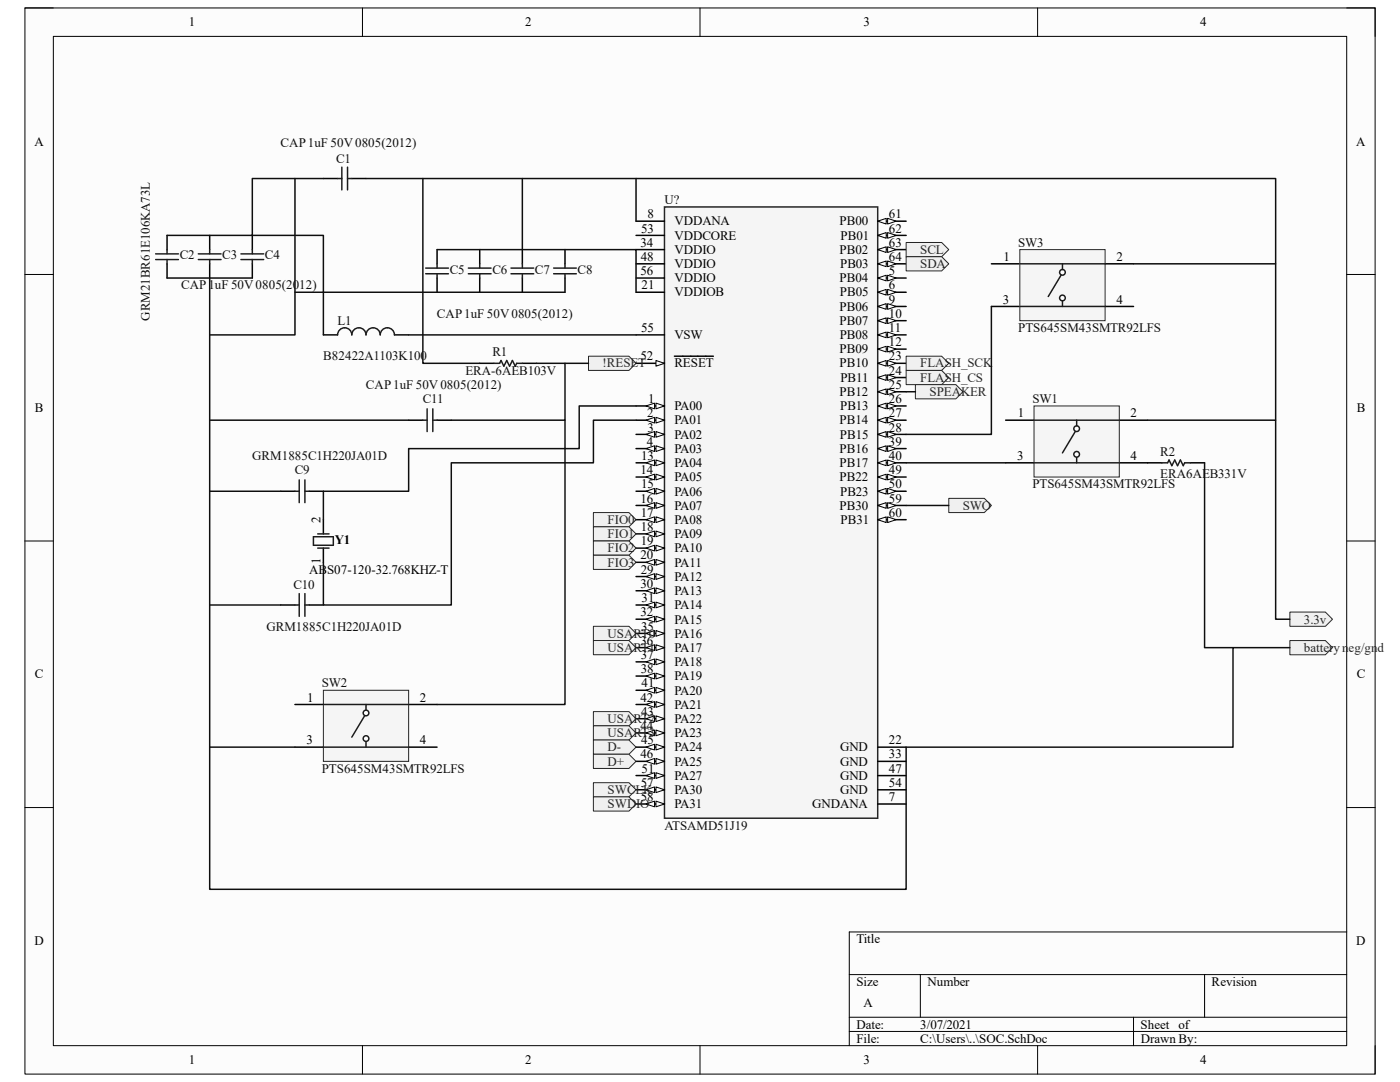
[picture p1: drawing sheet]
<svg xmlns="http://www.w3.org/2000/svg" width="279mm" height="216mm" viewBox="0 0 279 216" stroke-linecap="round" stroke-linejoin="round" font-family="sans-serif">
<path d="M5 1.6h269.4v212.7h-269.4z" fill-rule="evenodd" fill="#fcfcfc"/>
<path d="M5 1.6h269.4v212.7h-269.4z" fill="none" stroke="#000" stroke-width=".2"/>
<path d="M10.6 7.3h258.2v201.4h-258.2z" fill-rule="evenodd" fill="#fcfcfc"/>
<g fill="none" stroke="#000" stroke-width=".2">
<path d="M5 1.6h5.6M10.6 7.3h258.2v201.4h-258.2zM72.3 1.6v5.7M139.7 1.6v5.7M207.1 1.6v5.7M268.8 1.6h5.6v5.7M5 54.8h5.6M268.8 54.8h5.6M5 107.9h5.6M268.8 107.9h5.6M5 161.1h5.6M268.8 161.1h5.6"/>
<path d="M169.5 194.5h99.3M183.7 194.5v8.5M240.4 194.5v8.5M268.8 186h-99.3v22.7M72.3 208.7v5.6M139.7 208.7v5.6M169.5 203h99.3M169.5 205.8h99.3M207.1 208.7v5.6M226.2 203v5.7M274.4 208.7v5.6"/>
</g>
<path d="M132.6 41.3h42.6v122h-42.6z" fill-rule="evenodd" fill="#f5f5f5"/>
<path d="M132.6 41.3h42.6v122h-42.6z" fill="none" stroke="#262626" stroke-width=".3"/>
<path d="M126.9 44.1h5.7M126.9 47h5.7M126.9 49.8h5.7M126.9 52.6h5.7M126.9 55.5h5.7M126.9 58.3h5.7M126.9 81h5.7" fill="none" stroke="#000" stroke-width=".3"/>
<path d="M130.9 80.4l1.7 .6-1.7 .6z" fill="#fbfbfb"/>
<path d="M130.9 80.4l1.7 .6-1.7 .6z" fill="none" stroke="#000" stroke-width=".2"/>
<path d="M128.9 81l1.7-.6v1.2z" fill="#fbfbfb"/>
<path d="M128.9 81l1.7-.6v1.2z" fill="none" stroke="#000" stroke-width=".2"/>
<path d="M126.9 83.8h5.7" fill="none" stroke="#000" stroke-width=".3"/>
<path d="M130.9 83.3l1.7 .5-1.7 .6z" fill="#fbfbfb"/>
<path d="M130.9 83.3l1.7 .5-1.7 .6z" fill="none" stroke="#000" stroke-width=".2"/>
<path d="M128.9 83.8l1.7-.5v1.1z" fill="#fbfbfb"/>
<path d="M128.9 83.8l1.7-.5v1.1z" fill="none" stroke="#000" stroke-width=".2"/>
<path d="M126.9 86.7h5.7" fill="none" stroke="#000" stroke-width=".3"/>
<path d="M130.9 86.1l1.7 .6-1.7 .5z" fill="#fbfbfb"/>
<path d="M130.9 86.1l1.7 .6-1.7 .5z" fill="none" stroke="#000" stroke-width=".2"/>
<path d="M128.9 86.7l1.7-.6v1.1z" fill="#fbfbfb"/>
<path d="M128.9 86.7l1.7-.6v1.1z" fill="none" stroke="#000" stroke-width=".2"/>
<path d="M126.9 89.5h5.7" fill="none" stroke="#000" stroke-width=".3"/>
<path d="M130.9 88.9l1.7 .6-1.7 .6z" fill="#fbfbfb"/>
<path d="M130.9 88.9l1.7 .6-1.7 .6z" fill="none" stroke="#000" stroke-width=".2"/>
<path d="M128.9 89.5l1.7-.6v1.2z" fill="#fbfbfb"/>
<path d="M128.9 89.5l1.7-.6v1.2z" fill="none" stroke="#000" stroke-width=".2"/>
<path d="M126.9 92.4h5.7" fill="none" stroke="#000" stroke-width=".3"/>
<path d="M130.9 91.8l1.7 .6-1.7 .5z" fill="#fbfbfb"/>
<path d="M130.9 91.8l1.7 .6-1.7 .5z" fill="none" stroke="#000" stroke-width=".2"/>
<path d="M128.9 92.4l1.7-.6v1.1z" fill="#fbfbfb"/>
<path d="M128.9 92.4l1.7-.6v1.1z" fill="none" stroke="#000" stroke-width=".2"/>
<path d="M126.9 95.2h5.7" fill="none" stroke="#000" stroke-width=".3"/>
<path d="M130.9 94.6l1.7 .6-1.7 .6z" fill="#fbfbfb"/>
<path d="M130.9 94.6l1.7 .6-1.7 .6z" fill="none" stroke="#000" stroke-width=".2"/>
<path d="M128.9 95.2l1.7-.6v1.2z" fill="#fbfbfb"/>
<path d="M128.9 95.2l1.7-.6v1.2z" fill="none" stroke="#000" stroke-width=".2"/>
<path d="M126.9 98h5.7" fill="none" stroke="#000" stroke-width=".3"/>
<path d="M130.9 97.5l1.7 .5-1.7 .6z" fill="#fbfbfb"/>
<path d="M130.9 97.5l1.7 .5-1.7 .6z" fill="none" stroke="#000" stroke-width=".2"/>
<path d="M128.9 98l1.7-.5v1.1z" fill="#fbfbfb"/>
<path d="M128.9 98l1.7-.5v1.1z" fill="none" stroke="#000" stroke-width=".2"/>
<path d="M126.9 100.9h5.7" fill="none" stroke="#000" stroke-width=".3"/>
<path d="M130.9 100.3l1.7 .6-1.7 .5z" fill="#fbfbfb"/>
<path d="M130.9 100.3l1.7 .6-1.7 .5z" fill="none" stroke="#000" stroke-width=".2"/>
<path d="M128.9 100.9l1.7-.6v1.1z" fill="#fbfbfb"/>
<path d="M128.9 100.9l1.7-.6v1.1z" fill="none" stroke="#000" stroke-width=".2"/>
<path d="M126.9 103.7h5.7" fill="none" stroke="#000" stroke-width=".3"/>
<path d="M130.9 103.1l1.7 .6-1.7 .6z" fill="#fbfbfb"/>
<path d="M130.9 103.1l1.7 .6-1.7 .6z" fill="none" stroke="#000" stroke-width=".2"/>
<path d="M128.9 103.7l1.7-.6v1.2z" fill="#fbfbfb"/>
<path d="M128.9 103.7l1.7-.6v1.2z" fill="none" stroke="#000" stroke-width=".2"/>
<path d="M126.9 106.5h5.7" fill="none" stroke="#000" stroke-width=".3"/>
<path d="M130.9 106l1.7 .5-1.7 .6z" fill="#fbfbfb"/>
<path d="M130.9 106l1.7 .5-1.7 .6z" fill="none" stroke="#000" stroke-width=".2"/>
<path d="M128.9 106.5l1.7-.5v1.1z" fill="#fbfbfb"/>
<path d="M128.9 106.5l1.7-.5v1.1z" fill="none" stroke="#000" stroke-width=".2"/>
<path d="M126.9 109.4h5.7" fill="none" stroke="#000" stroke-width=".3"/>
<path d="M130.9 108.8l1.7 .6-1.7 .5z" fill="#fbfbfb"/>
<path d="M130.9 108.8l1.7 .6-1.7 .5z" fill="none" stroke="#000" stroke-width=".2"/>
<path d="M128.9 109.4l1.7-.6v1.1z" fill="#fbfbfb"/>
<path d="M128.9 109.4l1.7-.6v1.1z" fill="none" stroke="#000" stroke-width=".2"/>
<path d="M126.9 112.2h5.7" fill="none" stroke="#000" stroke-width=".3"/>
<path d="M130.9 111.6l1.7 .6-1.7 .6z" fill="#fbfbfb"/>
<path d="M130.9 111.6l1.7 .6-1.7 .6z" fill="none" stroke="#000" stroke-width=".2"/>
<path d="M128.9 112.2l1.7-.6v1.2z" fill="#fbfbfb"/>
<path d="M128.9 112.2l1.7-.6v1.2z" fill="none" stroke="#000" stroke-width=".2"/>
<path d="M126.9 115h5.7" fill="none" stroke="#000" stroke-width=".3"/>
<path d="M130.9 114.5l1.7 .5-1.7 .6z" fill="#fbfbfb"/>
<path d="M130.9 114.5l1.7 .5-1.7 .6z" fill="none" stroke="#000" stroke-width=".2"/>
<path d="M128.9 115l1.7-.5v1.1z" fill="#fbfbfb"/>
<path d="M128.9 115l1.7-.5v1.1z" fill="none" stroke="#000" stroke-width=".2"/>
<path d="M126.9 117.9h5.7" fill="none" stroke="#000" stroke-width=".3"/>
<path d="M130.9 117.3l1.7 .6-1.7 .5z" fill="#fbfbfb"/>
<path d="M130.9 117.3l1.7 .6-1.7 .5z" fill="none" stroke="#000" stroke-width=".2"/>
<path d="M128.9 117.9l1.7-.6v1.1z" fill="#fbfbfb"/>
<path d="M128.9 117.9l1.7-.6v1.1z" fill="none" stroke="#000" stroke-width=".2"/>
<path d="M126.9 120.7h5.7" fill="none" stroke="#000" stroke-width=".3"/>
<path d="M130.9 120.1l1.7 .6-1.7 .6z" fill="#fbfbfb"/>
<path d="M130.9 120.1l1.7 .6-1.7 .6z" fill="none" stroke="#000" stroke-width=".2"/>
<path d="M128.9 120.7l1.7-.6v1.2z" fill="#fbfbfb"/>
<path d="M128.9 120.7l1.7-.6v1.2z" fill="none" stroke="#000" stroke-width=".2"/>
<path d="M126.9 123.6h5.7" fill="none" stroke="#000" stroke-width=".3"/>
<path d="M130.9 123l1.7 .6-1.7 .5z" fill="#fbfbfb"/>
<path d="M130.9 123l1.7 .6-1.7 .5z" fill="none" stroke="#000" stroke-width=".2"/>
<path d="M128.9 123.6l1.7-.6v1.1z" fill="#fbfbfb"/>
<path d="M128.9 123.6l1.7-.6v1.1z" fill="none" stroke="#000" stroke-width=".2"/>
<path d="M126.9 126.4h5.7" fill="none" stroke="#000" stroke-width=".3"/>
<path d="M130.9 125.8l1.7 .6-1.7 .6z" fill="#fbfbfb"/>
<path d="M130.9 125.8l1.7 .6-1.7 .6z" fill="none" stroke="#000" stroke-width=".2"/>
<path d="M128.9 126.4l1.7-.6v1.2z" fill="#fbfbfb"/>
<path d="M128.9 126.4l1.7-.6v1.2z" fill="none" stroke="#000" stroke-width=".2"/>
<path d="M126.9 129.2h5.7" fill="none" stroke="#000" stroke-width=".3"/>
<path d="M130.9 128.7l1.7 .5-1.7 .6z" fill="#fbfbfb"/>
<path d="M130.9 128.7l1.7 .5-1.7 .6z" fill="none" stroke="#000" stroke-width=".2"/>
<path d="M128.9 129.2l1.7-.5v1.1z" fill="#fbfbfb"/>
<path d="M128.9 129.2l1.7-.5v1.1z" fill="none" stroke="#000" stroke-width=".2"/>
<path d="M126.9 132.1h5.7" fill="none" stroke="#000" stroke-width=".3"/>
<path d="M130.9 131.5l1.7 .6-1.7 .5z" fill="#fbfbfb"/>
<path d="M130.9 131.5l1.7 .6-1.7 .5z" fill="none" stroke="#000" stroke-width=".2"/>
<path d="M128.9 132.1l1.7-.6v1.1z" fill="#fbfbfb"/>
<path d="M128.9 132.1l1.7-.6v1.1z" fill="none" stroke="#000" stroke-width=".2"/>
<path d="M126.9 134.9h5.7" fill="none" stroke="#000" stroke-width=".3"/>
<path d="M130.9 134.3l1.7 .6-1.7 .6z" fill="#fbfbfb"/>
<path d="M130.9 134.3l1.7 .6-1.7 .6z" fill="none" stroke="#000" stroke-width=".2"/>
<path d="M128.9 134.9l1.7-.6v1.2z" fill="#fbfbfb"/>
<path d="M128.9 134.9l1.7-.6v1.2z" fill="none" stroke="#000" stroke-width=".2"/>
<path d="M126.9 137.7h5.7" fill="none" stroke="#000" stroke-width=".3"/>
<path d="M130.9 137.2l1.7 .5-1.7 .6z" fill="#fbfbfb"/>
<path d="M130.9 137.2l1.7 .5-1.7 .6z" fill="none" stroke="#000" stroke-width=".2"/>
<path d="M128.9 137.7l1.7-.5v1.1z" fill="#fbfbfb"/>
<path d="M128.9 137.7l1.7-.5v1.1z" fill="none" stroke="#000" stroke-width=".2"/>
<path d="M126.9 140.6h5.7" fill="none" stroke="#000" stroke-width=".3"/>
<path d="M130.9 140l1.7 .6-1.7 .5z" fill="#fbfbfb"/>
<path d="M130.9 140l1.7 .6-1.7 .5z" fill="none" stroke="#000" stroke-width=".2"/>
<path d="M128.9 140.6l1.7-.6v1.1z" fill="#fbfbfb"/>
<path d="M128.9 140.6l1.7-.6v1.1z" fill="none" stroke="#000" stroke-width=".2"/>
<path d="M126.9 143.4h5.7" fill="none" stroke="#000" stroke-width=".3"/>
<path d="M130.9 142.8l1.7 .6-1.7 .6z" fill="#fbfbfb"/>
<path d="M130.9 142.8l1.7 .6-1.7 .6z" fill="none" stroke="#000" stroke-width=".2"/>
<path d="M128.9 143.4l1.7-.6v1.2z" fill="#fbfbfb"/>
<path d="M128.9 143.4l1.7-.6v1.2z" fill="none" stroke="#000" stroke-width=".2"/>
<path d="M126.9 146.2h5.7" fill="none" stroke="#000" stroke-width=".3"/>
<path d="M130.9 145.7l1.7 .5-1.7 .6z" fill="#fbfbfb"/>
<path d="M130.9 145.7l1.7 .5-1.7 .6z" fill="none" stroke="#000" stroke-width=".2"/>
<path d="M128.9 146.2l1.7-.5v1.1z" fill="#fbfbfb"/>
<path d="M128.9 146.2l1.7-.5v1.1z" fill="none" stroke="#000" stroke-width=".2"/>
<path d="M126.9 149.1h5.7" fill="none" stroke="#000" stroke-width=".3"/>
<path d="M130.9 148.5l1.7 .6-1.7 .5z" fill="#fbfbfb"/>
<path d="M130.9 148.5l1.7 .6-1.7 .5z" fill="none" stroke="#000" stroke-width=".2"/>
<path d="M128.9 149.1l1.7-.6v1.1z" fill="#fbfbfb"/>
<path d="M128.9 149.1l1.7-.6v1.1z" fill="none" stroke="#000" stroke-width=".2"/>
<path d="M126.9 151.9h5.7" fill="none" stroke="#000" stroke-width=".3"/>
<path d="M130.9 151.3l1.7 .6-1.7 .6z" fill="#fbfbfb"/>
<path d="M130.9 151.3l1.7 .6-1.7 .6z" fill="none" stroke="#000" stroke-width=".2"/>
<path d="M128.9 151.9l1.7-.6v1.2z" fill="#fbfbfb"/>
<path d="M128.9 151.9l1.7-.6v1.2z" fill="none" stroke="#000" stroke-width=".2"/>
<path d="M126.9 154.8h5.7" fill="none" stroke="#000" stroke-width=".3"/>
<path d="M130.9 154.2l1.7 .6-1.7 .5z" fill="#fbfbfb"/>
<path d="M130.9 154.2l1.7 .6-1.7 .5z" fill="none" stroke="#000" stroke-width=".2"/>
<path d="M128.9 154.8l1.7-.6v1.1z" fill="#fbfbfb"/>
<path d="M128.9 154.8l1.7-.6v1.1z" fill="none" stroke="#000" stroke-width=".2"/>
<path d="M126.9 157.6h5.7" fill="none" stroke="#000" stroke-width=".3"/>
<path d="M130.9 157l1.7 .6-1.7 .6z" fill="#fbfbfb"/>
<path d="M130.9 157l1.7 .6-1.7 .6z" fill="none" stroke="#000" stroke-width=".2"/>
<path d="M128.9 157.6l1.7-.6v1.2z" fill="#fbfbfb"/>
<path d="M128.9 157.6l1.7-.6v1.2z" fill="none" stroke="#000" stroke-width=".2"/>
<path d="M126.9 160.4h5.7" fill="none" stroke="#000" stroke-width=".3"/>
<path d="M130.9 159.9l1.7 .5-1.7 .6z" fill="#fbfbfb"/>
<path d="M130.9 159.9l1.7 .5-1.7 .6z" fill="none" stroke="#000" stroke-width=".2"/>
<path d="M128.9 160.4l1.7-.5v1.1z" fill="#fbfbfb"/>
<path d="M128.9 160.4l1.7-.5v1.1z" fill="none" stroke="#000" stroke-width=".2"/>
<path d="M126.9 72.5h5.7" fill="none" stroke="#000" stroke-width=".3"/>
<path d="M130.9 71.9l1.7 .6-1.7 .6z" fill="#fbfbfb"/>
<path d="M130.9 71.9l1.7 .6-1.7 .6z" fill="none" stroke="#000" stroke-width=".2"/>
<path d="M175.2 44.1h5.6M126.9 66.8h5.7M134.6 71.1h7.8" fill="none" stroke="#000" stroke-width=".3"/>
<path d="M175.2 44.1l1.7-.5v1.1z" fill="#fbfbfb"/>
<path d="M175.2 44.1l1.7-.5v1.1z" fill="none" stroke="#000" stroke-width=".2"/>
<path d="M177.1 43.6l1.7 .5-1.7 .6z" fill="#fbfbfb"/>
<path d="M177.1 43.6l1.7 .5-1.7 .6z" fill="none" stroke="#000" stroke-width=".2"/>
<path d="M175.2 47h5.6" fill="none" stroke="#000" stroke-width=".3"/>
<path d="M175.2 47l1.7-.6v1.1z" fill="#fbfbfb"/>
<path d="M175.2 47l1.7-.6v1.1z" fill="none" stroke="#000" stroke-width=".2"/>
<path d="M177.1 46.4l1.7 .6-1.7 .5z" fill="#fbfbfb"/>
<path d="M177.1 46.4l1.7 .6-1.7 .5z" fill="none" stroke="#000" stroke-width=".2"/>
<path d="M175.2 49.8h5.6" fill="none" stroke="#000" stroke-width=".3"/>
<path d="M175.2 49.8l1.7-.6v1.2z" fill="#fbfbfb"/>
<path d="M175.2 49.8l1.7-.6v1.2z" fill="none" stroke="#000" stroke-width=".2"/>
<path d="M177.1 49.2l1.7 .6-1.7 .6z" fill="#fbfbfb"/>
<path d="M177.1 49.2l1.7 .6-1.7 .6z" fill="none" stroke="#000" stroke-width=".2"/>
<path d="M175.2 52.6h5.6" fill="none" stroke="#000" stroke-width=".3"/>
<path d="M175.2 52.6l1.7-.5v1.1z" fill="#fbfbfb"/>
<path d="M175.2 52.6l1.7-.5v1.1z" fill="none" stroke="#000" stroke-width=".2"/>
<path d="M177.1 52.1l1.7 .5-1.7 .6z" fill="#fbfbfb"/>
<path d="M177.1 52.1l1.7 .5-1.7 .6z" fill="none" stroke="#000" stroke-width=".2"/>
<path d="M175.2 55.5h5.6" fill="none" stroke="#000" stroke-width=".3"/>
<path d="M175.2 55.5l1.7-.6v1.1z" fill="#fbfbfb"/>
<path d="M175.2 55.5l1.7-.6v1.1z" fill="none" stroke="#000" stroke-width=".2"/>
<path d="M177.1 54.9l1.7 .6-1.7 .5z" fill="#fbfbfb"/>
<path d="M177.1 54.9l1.7 .6-1.7 .5z" fill="none" stroke="#000" stroke-width=".2"/>
<path d="M175.2 58.3h5.6" fill="none" stroke="#000" stroke-width=".3"/>
<path d="M175.2 58.3l1.7-.5v1.1z" fill="#fbfbfb"/>
<path d="M175.2 58.3l1.7-.5v1.1z" fill="none" stroke="#000" stroke-width=".2"/>
<path d="M177.1 57.8l1.7 .5-1.7 .6z" fill="#fbfbfb"/>
<path d="M177.1 57.8l1.7 .5-1.7 .6z" fill="none" stroke="#000" stroke-width=".2"/>
<path d="M175.2 61.2h5.6" fill="none" stroke="#000" stroke-width=".3"/>
<path d="M175.2 61.2l1.7-.6v1.1z" fill="#fbfbfb"/>
<path d="M175.2 61.2l1.7-.6v1.1z" fill="none" stroke="#000" stroke-width=".2"/>
<path d="M177.1 60.6l1.7 .6-1.7 .5z" fill="#fbfbfb"/>
<path d="M177.1 60.6l1.7 .6-1.7 .5z" fill="none" stroke="#000" stroke-width=".2"/>
<path d="M175.2 64h5.6" fill="none" stroke="#000" stroke-width=".3"/>
<path d="M175.2 64l1.7-.6v1.2z" fill="#fbfbfb"/>
<path d="M175.2 64l1.7-.6v1.2z" fill="none" stroke="#000" stroke-width=".2"/>
<path d="M177.1 63.4l1.7 .6-1.7 .6z" fill="#fbfbfb"/>
<path d="M177.1 63.4l1.7 .6-1.7 .6z" fill="none" stroke="#000" stroke-width=".2"/>
<path d="M175.2 66.8h5.6" fill="none" stroke="#000" stroke-width=".3"/>
<path d="M175.2 66.8l1.7-.5v1.1z" fill="#fbfbfb"/>
<path d="M175.2 66.8l1.7-.5v1.1z" fill="none" stroke="#000" stroke-width=".2"/>
<path d="M177.1 66.3l1.7 .5-1.7 .6z" fill="#fbfbfb"/>
<path d="M177.1 66.3l1.7 .5-1.7 .6z" fill="none" stroke="#000" stroke-width=".2"/>
<path d="M175.2 69.7h5.6" fill="none" stroke="#000" stroke-width=".3"/>
<path d="M175.2 69.7l1.7-.6v1.1z" fill="#fbfbfb"/>
<path d="M175.2 69.7l1.7-.6v1.1z" fill="none" stroke="#000" stroke-width=".2"/>
<path d="M177.1 69.1l1.7 .6-1.7 .5z" fill="#fbfbfb"/>
<path d="M177.1 69.1l1.7 .6-1.7 .5z" fill="none" stroke="#000" stroke-width=".2"/>
<path d="M175.2 72.5h5.6" fill="none" stroke="#000" stroke-width=".3"/>
<path d="M175.2 72.5l1.7-.6v1.2z" fill="#fbfbfb"/>
<path d="M175.2 72.5l1.7-.6v1.2z" fill="none" stroke="#000" stroke-width=".2"/>
<path d="M177.1 71.9l1.7 .6-1.7 .6z" fill="#fbfbfb"/>
<path d="M177.1 71.9l1.7 .6-1.7 .6z" fill="none" stroke="#000" stroke-width=".2"/>
<path d="M175.2 75.3h5.6" fill="none" stroke="#000" stroke-width=".3"/>
<path d="M175.2 75.3l1.7-.5v1.1z" fill="#fbfbfb"/>
<path d="M175.2 75.3l1.7-.5v1.1z" fill="none" stroke="#000" stroke-width=".2"/>
<path d="M177.1 74.8l1.7 .5-1.7 .6z" fill="#fbfbfb"/>
<path d="M177.1 74.8l1.7 .5-1.7 .6z" fill="none" stroke="#000" stroke-width=".2"/>
<path d="M175.2 78.2h5.6" fill="none" stroke="#000" stroke-width=".3"/>
<path d="M175.2 78.2l1.7-.6v1.1z" fill="#fbfbfb"/>
<path d="M175.2 78.2l1.7-.6v1.1z" fill="none" stroke="#000" stroke-width=".2"/>
<path d="M177.1 77.6l1.7 .6-1.7 .5z" fill="#fbfbfb"/>
<path d="M177.1 77.6l1.7 .6-1.7 .5z" fill="none" stroke="#000" stroke-width=".2"/>
<path d="M175.2 81h5.6" fill="none" stroke="#000" stroke-width=".3"/>
<path d="M175.2 81l1.7-.6v1.2z" fill="#fbfbfb"/>
<path d="M175.2 81l1.7-.6v1.2z" fill="none" stroke="#000" stroke-width=".2"/>
<path d="M177.1 80.4l1.7 .6-1.7 .6z" fill="#fbfbfb"/>
<path d="M177.1 80.4l1.7 .6-1.7 .6z" fill="none" stroke="#000" stroke-width=".2"/>
<path d="M175.2 83.8h5.6" fill="none" stroke="#000" stroke-width=".3"/>
<path d="M175.2 83.8l1.7-.5v1.1z" fill="#fbfbfb"/>
<path d="M175.2 83.8l1.7-.5v1.1z" fill="none" stroke="#000" stroke-width=".2"/>
<path d="M177.1 83.3l1.7 .5-1.7 .6z" fill="#fbfbfb"/>
<path d="M177.1 83.3l1.7 .5-1.7 .6z" fill="none" stroke="#000" stroke-width=".2"/>
<path d="M175.2 86.7h5.6" fill="none" stroke="#000" stroke-width=".3"/>
<path d="M175.2 86.7l1.7-.6v1.1z" fill="#fbfbfb"/>
<path d="M175.2 86.7l1.7-.6v1.1z" fill="none" stroke="#000" stroke-width=".2"/>
<path d="M177.1 86.1l1.7 .6-1.7 .5z" fill="#fbfbfb"/>
<path d="M177.1 86.1l1.7 .6-1.7 .5z" fill="none" stroke="#000" stroke-width=".2"/>
<path d="M175.2 89.5h5.6" fill="none" stroke="#000" stroke-width=".3"/>
<path d="M175.2 89.5l1.7-.5v1.1z" fill="#fbfbfb"/>
<path d="M175.2 89.5l1.7-.5v1.1z" fill="none" stroke="#000" stroke-width=".2"/>
<path d="M177.1 89l1.7 .5-1.7 .6z" fill="#fbfbfb"/>
<path d="M177.1 89l1.7 .5-1.7 .6z" fill="none" stroke="#000" stroke-width=".2"/>
<path d="M175.2 92.4h5.6" fill="none" stroke="#000" stroke-width=".3"/>
<path d="M175.2 92.4l1.7-.6v1.1z" fill="#fbfbfb"/>
<path d="M175.2 92.4l1.7-.6v1.1z" fill="none" stroke="#000" stroke-width=".2"/>
<path d="M177.1 91.8l1.7 .6-1.7 .5z" fill="#fbfbfb"/>
<path d="M177.1 91.8l1.7 .6-1.7 .5z" fill="none" stroke="#000" stroke-width=".2"/>
<path d="M175.2 95.2h5.6" fill="none" stroke="#000" stroke-width=".3"/>
<path d="M175.2 95.2l1.7-.6v1.2z" fill="#fbfbfb"/>
<path d="M175.2 95.2l1.7-.6v1.2z" fill="none" stroke="#000" stroke-width=".2"/>
<path d="M177.1 94.6l1.7 .6-1.7 .6z" fill="#fbfbfb"/>
<path d="M177.1 94.6l1.7 .6-1.7 .6z" fill="none" stroke="#000" stroke-width=".2"/>
<path d="M175.2 98h5.6" fill="none" stroke="#000" stroke-width=".3"/>
<path d="M175.2 98l1.7-.5v1.1z" fill="#fbfbfb"/>
<path d="M175.2 98l1.7-.5v1.1z" fill="none" stroke="#000" stroke-width=".2"/>
<path d="M177.1 97.5l1.7 .5-1.7 .6z" fill="#fbfbfb"/>
<path d="M177.1 97.5l1.7 .5-1.7 .6z" fill="none" stroke="#000" stroke-width=".2"/>
<path d="M175.2 100.9h5.6" fill="none" stroke="#000" stroke-width=".3"/>
<path d="M175.2 100.9l1.7-.6v1.1z" fill="#fbfbfb"/>
<path d="M175.2 100.9l1.7-.6v1.1z" fill="none" stroke="#000" stroke-width=".2"/>
<path d="M177.1 100.3l1.7 .6-1.7 .5z" fill="#fbfbfb"/>
<path d="M177.1 100.3l1.7 .6-1.7 .5z" fill="none" stroke="#000" stroke-width=".2"/>
<path d="M175.2 103.7h5.6" fill="none" stroke="#000" stroke-width=".3"/>
<path d="M175.2 103.7l1.7-.6v1.2z" fill="#fbfbfb"/>
<path d="M175.2 103.7l1.7-.6v1.2z" fill="none" stroke="#000" stroke-width=".2"/>
<path d="M177.1 103.1l1.7 .6-1.7 .6z" fill="#fbfbfb"/>
<path d="M177.1 103.1l1.7 .6-1.7 .6z" fill="none" stroke="#000" stroke-width=".2"/>
<path d="M175.2 149.1h5.6M175.2 151.9h5.6M175.2 154.8h5.6M175.2 157.6h5.6M175.2 160.4h5.6" fill="none" stroke="#000" stroke-width=".3"/>
<path d="M189.3 99.4h7.1l1.5 1.5-1.5 1.4h-7.1z" fill-rule="evenodd" fill="#f0f0f0"/>
<path d="M189.3 99.4h7.1l1.5 1.5-1.5 1.4h-7.1z" fill="none" stroke="#262626" stroke-width=".2"/>
<path d="M257.4 127.8h7.1l1.4 1.4-1.4 1.5h-7.1z" fill-rule="evenodd" fill="#f0f0f0"/>
<path d="M257.4 127.8h7.1l1.4 1.4-1.4 1.5h-7.1z" fill="none" stroke="#262626" stroke-width=".2"/>
<path d="M257.4 122.1h7.1l1.4 1.5-1.4 1.4h-7.1z" fill-rule="evenodd" fill="#f0f0f0"/>
<path d="M257.4 122.1h7.1l1.4 1.5-1.4 1.4h-7.1z" fill="none" stroke="#262626" stroke-width=".2"/>
<path d="M200.7 83.8h5.7M200.7 92.4h5.7M223.4 83.8h5.7M223.4 92.4h5.7" fill="none" stroke="#000" stroke-width=".3"/>
<path d="M206.4 81h17v14.2h-17z" fill-rule="evenodd" fill="#f5f5f5"/>
<path d="M206.4 81h17v14.2h-17z" fill="none" stroke="#262626" stroke-width=".2"/>
<path d="M206.4 83.8h17M206.4 92.4h17M214.9 91.2v1.2" fill="none" stroke="#1c1c1c" stroke-width=".3"/>
<circle cx="214.9" cy="90.7" r=".57" fill="#fefefe"/>
<circle cx="214.9" cy="90.7" r=".57" fill="none" stroke="#1c1c1c" stroke-width=".3"/>
<circle cx="214.9" cy="85.5" r=".57" fill="#fefefe"/>
<g fill="none" stroke="#1c1c1c" stroke-width=".3">
<path d="M214.6 86.1l-2.6 4.3M214.9 83.8v1.2"/>
<circle cx="214.9" cy="85.5" r=".57"/>
</g>
<path d="M180.8 71.1h7.1l1.4 1.4-1.4 1.4h-7.1z" fill-rule="evenodd" fill="#f0f0f0"/>
<path d="M180.8 71.1h7.1l1.4 1.4-1.4 1.4h-7.1z" fill="none" stroke="#262626" stroke-width=".2"/>
<path d="M180.8 73.9h7.1l1.4 1.4-1.4 1.5h-7.1z" fill-rule="evenodd" fill="#f0f0f0"/>
<path d="M180.8 73.9h7.1l1.4 1.4-1.4 1.5h-7.1z" fill="none" stroke="#262626" stroke-width=".2"/>
<path d="M180.8 48.4h7.1l1.4 1.4-1.4 1.4h-7.1z" fill-rule="evenodd" fill="#f0f0f0"/>
<path d="M180.8 48.4h7.1l1.4 1.4-1.4 1.4h-7.1z" fill="none" stroke="#262626" stroke-width=".2"/>
<path d="M180.8 51.2h7.1l1.4 1.4-1.4 1.5h-7.1z" fill-rule="evenodd" fill="#f0f0f0"/>
<path d="M180.8 51.2h7.1l1.4 1.4-1.4 1.5h-7.1z" fill="none" stroke="#262626" stroke-width=".2"/>
<path d="M118.4 102.3h7.1l1.4 1.4-1.4 1.4h-7.1z" fill-rule="evenodd" fill="#f0f0f0"/>
<path d="M118.4 102.3h7.1l1.4 1.4-1.4 1.4h-7.1z" fill="none" stroke="#262626" stroke-width=".2"/>
<path d="M118.4 105.1h7.1l1.4 1.4-1.4 1.4h-7.1z" fill-rule="evenodd" fill="#f0f0f0"/>
<path d="M118.4 105.1h7.1l1.4 1.4-1.4 1.4h-7.1z" fill="none" stroke="#262626" stroke-width=".2"/>
<path d="M118.4 107.9h7.1l1.4 1.5-1.4 1.4h-7.1z" fill-rule="evenodd" fill="#f0f0f0"/>
<path d="M118.4 107.9h7.1l1.4 1.5-1.4 1.4h-7.1z" fill="none" stroke="#262626" stroke-width=".2"/>
<path d="M118.4 110.8h7.1l1.4 1.4-1.4 1.4h-7.1z" fill-rule="evenodd" fill="#f0f0f0"/>
<path d="M118.4 110.8h7.1l1.4 1.4-1.4 1.4h-7.1z" fill="none" stroke="#262626" stroke-width=".2"/>
<path d="M118.4 125h7.1l1.4 1.4-1.4 1.4h-7.1z" fill-rule="evenodd" fill="#f0f0f0"/>
<path d="M118.4 125h7.1l1.4 1.4-1.4 1.4h-7.1z" fill="none" stroke="#262626" stroke-width=".2"/>
<path d="M118.4 127.8h7.1l1.4 1.4-1.4 1.4h-7.1z" fill-rule="evenodd" fill="#f0f0f0"/>
<path d="M118.4 127.8h7.1l1.4 1.4-1.4 1.4h-7.1z" fill="none" stroke="#262626" stroke-width=".2"/>
<path d="M118.4 142h7.1l1.4 1.4-1.4 1.4h-7.1z" fill-rule="evenodd" fill="#f0f0f0"/>
<path d="M118.4 142h7.1l1.4 1.4-1.4 1.4h-7.1z" fill="none" stroke="#262626" stroke-width=".2"/>
<path d="M118.4 144.8h7.1l1.4 1.4-1.4 1.5h-7.1z" fill-rule="evenodd" fill="#f0f0f0"/>
<path d="M118.4 144.8h7.1l1.4 1.4-1.4 1.5h-7.1z" fill="none" stroke="#262626" stroke-width=".2"/>
<path d="M118.4 147.7h7.1l1.4 1.4-1.4 1.4h-7.1z" fill-rule="evenodd" fill="#f0f0f0"/>
<path d="M118.4 147.7h7.1l1.4 1.4-1.4 1.4h-7.1z" fill="none" stroke="#262626" stroke-width=".2"/>
<path d="M118.4 150.5h7.1l1.4 1.4-1.4 1.4h-7.1z" fill-rule="evenodd" fill="#f0f0f0"/>
<path d="M118.4 150.5h7.1l1.4 1.4-1.4 1.4h-7.1z" fill="none" stroke="#262626" stroke-width=".2"/>
<path d="M118.4 156.2h7.1l1.4 1.4-1.4 1.4h-7.1z" fill-rule="evenodd" fill="#f0f0f0"/>
<path d="M118.4 156.2h7.1l1.4 1.4-1.4 1.4h-7.1z" fill="none" stroke="#262626" stroke-width=".2"/>
<path d="M118.4 159h7.1l1.4 1.4-1.4 1.4h-7.1z" fill-rule="evenodd" fill="#f0f0f0"/>
<path d="M118.4 159h7.1l1.4 1.4-1.4 1.4h-7.1z" fill="none" stroke="#262626" stroke-width=".2"/>
<path d="M229.1 92.4h2.8M237.6 92.4h2.8" fill="none" stroke="#000" stroke-width=".3"/>
<path d="M231.9 92.4h1.1l.3-.6 .6 1.1 .5-1.1 .6 1.1 .6-1.1 .5 1.1 .3-.5h1.2" fill="none" stroke="#1c1c1c" stroke-width=".3"/>
<path d="M182.7 76.8h8.1l1.4 1.4-1.4 1.4h-8.1z" fill-rule="evenodd" fill="#f0f0f0"/>
<path d="M182.7 76.8h8.1l1.4 1.4-1.4 1.4h-8.1z" fill="none" stroke="#262626" stroke-width=".2"/>
<path d="M64.5 35.6h2.9M70.2 35.6h2.8M33.3 47v2.8M33.3 52.6v2.9M41.8 47v2.8M41.8 52.6v2.9M50.4 47v2.8M50.4 52.6v2.9" fill="none" stroke="#000" stroke-width=".3"/>
<g fill="none" stroke="#1c1c1c" stroke-width=".3">
<path d="M67.4 35.6h.8M68.2 33.4v4.5M69.4 33.4v4.5M69.4 35.6h.8M31.1 50.7h4.5M31.1 51.8h4.5M33.3 49.8v.9M33.3 51.8v.8M39.6 50.7h4.5M39.6 51.8h4.5M41.8 49.8v.9M41.8 51.8v.8"/>
<path d="M48.1 50.7h4.5M48.1 51.8h4.5M50.4 49.8v.9M50.4 51.8v.8"/>
</g>
<path d="M117.4 71.1h8.1l1.4 1.4-1.4 1.4h-8.1z" fill-rule="evenodd" fill="#f0f0f0"/>
<path d="M117.4 71.1h8.1l1.4 1.4-1.4 1.4h-8.1z" fill="none" stroke="#262626" stroke-width=".2"/>
<g fill="none" stroke="#000" stroke-width=".3">
<path d="M87.2 49.8v2.8M87.2 55.5v2.8M95.7 49.8v2.8M95.7 55.5v2.8M104.2 49.8v2.8M104.2 55.5v2.8M112.8 49.8v2.8M112.8 55.5v2.8M64.5 66.8h2.9M78.7 66.8h2.9M95.7 72.5h2.9M104.2 72.5h2.9"/>
<path d="M56 98h2.9M61.7 98h2.8M81.6 83.8h2.8M87.2 83.8h2.9M64.5 103.7v2.8M64.5 109.4v2.8M56 120.7h2.9M61.7 120.7h2.8M58.9 140.6h5.6M58.9 149.1h5.6M81.6 140.6h5.6M81.6 149.1h5.6"/>
</g>
<g fill="none" stroke="#1c1c1c" stroke-width=".3">
<path d="M85 53.5h4.5M85 54.6h4.5M87.2 52.6v.9M87.2 54.6v.9M93.5 53.5h4.5M93.5 54.6h4.5M95.7 52.6v.9M95.7 54.6v.9M102 53.5h4.5M102 54.6h4.5M104.2 52.6v.9M104.2 54.6v.9"/>
<path d="M110.5 53.5h4.5M110.5 54.6h4.5M112.8 52.6v.9M112.8 54.6v.9M67.4 66.8a1.42 1.42 0 0 1 1.4-1.4 1.42 1.42 0 0 1 1.4 1.4 1.42 1.42 0 0 1 1.4-1.4 1.42 1.42 0 0 1 1.4 1.4 1.42 1.42 0 0 1 1.5-1.4 1.42 1.42 0 0 1 1.4 1.4 1.42 1.42 0 0 1 1.4-1.4 1.42 1.42 0 0 1 1.4 1.4M98.6 72.5h1.1l.3-.6 .6 1.2 .5-1.2 .6 1.2 .6-1.2 .5 1.2 .3-.6h1.1M58.9 98h.8M59.7 95.8v4.5M60.8 95.8v4.5M60.8 98h.9M84.4 83.8h.8M85.2 81.6v4.5"/>
<path d="M86.4 81.6v4.5M86.4 83.8h.8M59.7 118.4v4.6M60.8 118.4v4.6M62.6 107.1h3.9v1.7h-3.9zM63.4 106.5h2.3M63.4 109.4h2.3M58.9 120.7h.8M60.8 120.7h.9"/>
</g>
<path d="M64.5 137.7h17.1v14.2h-17.1z" fill-rule="evenodd" fill="#f5f5f5"/>
<path d="M64.5 137.7h17.1v14.2h-17.1z" fill="none" stroke="#262626" stroke-width=".2"/>
<path d="M64.5 140.6h17.1M64.5 149.1h17.1M73 147.9v1.2" fill="none" stroke="#1c1c1c" stroke-width=".3"/>
<circle cx="73" cy="147.4" r=".57" fill="#fefefe"/>
<circle cx="73" cy="147.4" r=".57" fill="none" stroke="#1c1c1c" stroke-width=".3"/>
<circle cx="73" cy="142.3" r=".57" fill="#fefefe"/>
<g fill="none" stroke="#1c1c1c" stroke-width=".3">
<path d="M72.8 142.8l-2.6 4.3M73 140.6v1.1"/>
<circle cx="73" cy="142.3" r=".57"/>
</g>
<path d="M197.9 52.6h5.6M220.5 52.6h5.7M197.9 61.2h5.6M220.5 61.2h5.7" fill="none" stroke="#000" stroke-width=".3"/>
<path d="M203.5 49.8h17v14.2h-17z" fill-rule="evenodd" fill="#f5f5f5"/>
<path d="M203.5 49.8h17v14.2h-17z" fill="none" stroke="#262626" stroke-width=".2"/>
<path d="M203.5 52.6h17M203.5 61.2h17M212 60v1.2" fill="none" stroke="#1c1c1c" stroke-width=".3"/>
<circle cx="212" cy="59.5" r=".57" fill="#fefefe"/>
<circle cx="212" cy="59.5" r=".57" fill="none" stroke="#1c1c1c" stroke-width=".3"/>
<circle cx="212" cy="54.3" r=".57" fill="#fefefe"/>
<g fill="none" stroke="#1c1c1c" stroke-width=".3">
<path d="M211.8 54.9l-2.6 4.3M212 52.6v1.2"/>
<circle cx="212" cy="54.3" r=".57"/>
</g>
<g fill="none" stroke="#0e0e0e" stroke-width=".3">
<path d="M58.9 35.6v31.2h-17.1M64.5 35.6h-14.1v11.4h-17.1M73 35.6h181.6v48.2M84.4 35.6v36.9h11.3M104.2 35.6v14.2M126.9 35.6v8.5M33.3 55.5h17.1M41.8 55.5v122h139v-28.4h65.3v-19.9h11.3M50.4 47h14.1v19.8M58.9 58.3h53.9M87.2 49.8h39.7v8.5M226.2 52.6h28.4"/>
<path d="M81.6 66.8h45.3M107.1 72.5h10.3M112.8 72.5v11.3h-22.7M180.8 78.2h1.9M197.9 61.2v25.5h-17.1M41.8 83.8h39.8M41.8 98h14.2M112.8 83.8v56.8h-25.6M126.9 81h-11.3v8.5h-34v8.5h-17.1v5.7M126.9 83.8h-8.5v8.6h-28.3v28.3h-25.6v-8.5M180.8 92.4h19.9M229.1 83.8h25.5v39.8h2.8"/>
<path d="M240.4 92.4v36.8h5.7M180.8 100.9h8.5M41.8 120.7h14.2M41.8 149.1h17.1"/>
</g>
<g font-size="2.6">
<text x="37.7" y="5.2">1</text>
<text x="104.8" y="5.2">2</text>
<text x="172.3" y="5.2">3</text>
<text x="239.5" y="5.2">4</text>
<text x="6.9" y="29">A</text>
<text x="270.7" y="29">A</text>
<text x="128" y="46.4">53</text>
<text x="129.2" y="43.6">8</text>
<text x="134.6" y="45">VDDANA</text>
<text x="134.6" y="47.8">VDDCORE</text>
<text x="167.6" y="45">PB00</text>
<text x="167.8" y="47.8">PB01</text>
<text x="177.4" y="43.6">61</text>
<text x="177.4" y="46.4">62</text>
<text x="127.8" y="49.2">34</text>
<text x="127.9" y="52.1">48</text>
<text x="134.6" y="50.6">VDDIO</text>
<text x="134.6" y="53.5">VDDIO</text>
<text x="167.6" y="50.6">PB02</text>
<text x="167.7" y="53.5">PB03</text>
<text x="177.4" y="49.2">63</text>
<text x="177.4" y="52.1">64</text>
<text x="200.3" y="52.1">1</text>
<text x="222.8" y="52.1">2</text>
<text x="127.8" y="54.9">56</text>
<text x="128.1" y="57.7">21</text>
<text x="134.6" y="56.3">VDDIO</text>
<text x="134.6" y="59.1">VDDIOB</text>
<text x="167.6" y="56.3">PB04</text>
<text x="167.6" y="59.1">PB05</text>
<text x="177.4" y="54.9">5</text>
<text x="177.4" y="57.7">6</text>
<text x="167.6" y="62">PB06</text>
<text x="167.6" y="64.8">PB07</text>
<text x="177.4" y="60.6">9</text>
<text x="177.4" y="63.4">10</text>
<text x="200.2" y="60.6">3</text>
<text x="222.8" y="60.6">4</text>
<text x="127.8" y="71.9">52</text>
<text x="127.9" y="66.3">55</text>
<text x="134.6" y="67.6">VSW</text>
<text x="167.6" y="70.5">PB09</text>
<text x="167.6" y="67.6">PB08</text>
<text x="177.4" y="66.3">11</text>
<text x="177.4" y="69.1">12</text>
<text x="177.4" y="71.9">23</text>
<text x="134.6" y="73.3">RESET</text>
<text x="167.6" y="73.3">PB10</text>
<text x="167.8" y="76.2">PB11</text>
<text x="177.4" y="74.8">24</text>
<text x="177.4" y="77.6">25</text>
<text x="7" y="82.2">B</text>
<text x="129.2" y="83.3">2</text>
<text x="129.4" y="80.4">1</text>
<text x="134.6" y="81.8">PA00</text>
<text x="167.6" y="79">PB12</text>
<text x="167.7" y="81.8">PB13</text>
<text x="177.4" y="80.4">26</text>
<text x="177.4" y="83.3">27</text>
<text x="203.1" y="83.3">1</text>
<text x="225.6" y="83.3">2</text>
<text x="270.8" y="82.2">B</text>
<text x="129.1" y="88.9">4</text>
<text x="129.2" y="86.1">3</text>
<text x="134.6" y="84.7">PA01</text>
<text x="134.6" y="87.5">PA02</text>
<text x="167.6" y="84.7">PB14</text>
<text x="167.6" y="87.5">PB15</text>
<text x="177.4" y="86.1">28</text>
<text x="177.4" y="88.9">39</text>
<text x="127.8" y="94.6">14</text>
<text x="128" y="91.8">13</text>
<text x="134.6" y="90.3">PA03</text>
<text x="134.6" y="93.2">PA04</text>
<text x="167.6" y="90.3">PB16</text>
<text x="167.6" y="93.2">PB17</text>
<text x="177.4" y="91.8">40</text>
<text x="177.4" y="94.6">49</text>
<text x="203" y="91.8">3</text>
<text x="225.6" y="91.8">4</text>
<text x="127.8" y="100.3">16</text>
<text x="127.9" y="97.5">15</text>
<text x="134.6" y="96.1">PA05</text>
<text x="134.6" y="98.9">PA06</text>
<text x="134.6" y="101.7">PA07</text>
<text x="167.6" y="96.1">PB22</text>
<text x="167.6" y="101.7">PB30</text>
<text x="167.7" y="98.9">PB23</text>
<text x="177.4" y="97.5">50</text>
<text x="177.4" y="100.3">59</text>
<text x="64" y="104.3" transform="rotate(-90 64 104.3)">2</text>
<text x="127.9" y="103.1">17</text>
<text x="127.9" y="106">18</text>
<text x="134.6" y="104.6">PA08</text>
<text x="134.6" y="107.4">PA09</text>
<text x="167.8" y="104.6">PB31</text>
<text x="177.4" y="103.1">60</text>
<text x="64" y="112.6" transform="rotate(-90 64 112.6)">1</text>
<text x="66.8" y="108.5">Y1</text>
<text x="127.8" y="111.6">20</text>
<text x="127.9" y="108.8">19</text>
<text x="134.6" y="110.2">PA10</text>
<text x="134.6" y="113.1">PA11</text>
<text x="61.7" y="114.5">ABS07-120-32.768KHZ-T</text>
<text x="127.8" y="117.3">30</text>
<text x="127.9" y="114.5">29</text>
<text x="134.6" y="115.9">PA12</text>
<text x="134.6" y="118.7">PA13</text>
<text x="127.8" y="123">32</text>
<text x="127.9" y="125.8">35</text>
<text x="128.1" y="120.1">31</text>
<text x="134.6" y="121.6">PA14</text>
<text x="134.6" y="124.4">PA15</text>
<text x="127.8" y="128.7">36</text>
<text x="127.9" y="131.5">37</text>
<text x="134.6" y="127.3">PA16</text>
<text x="134.6" y="130.1">PA17</text>
<text x="7" y="135.4">C</text>
<text x="127.9" y="134.3">38</text>
<text x="128.1" y="137.2">41</text>
<text x="134.6" y="132.9">PA18</text>
<text x="134.6" y="135.8">PA19</text>
<text x="270.8" y="135.4">C</text>
<text x="61.3" y="140">1</text>
<text x="83.8" y="140">2</text>
<text x="127.8" y="140">42</text>
<text x="128" y="142.8">43</text>
<text x="134.6" y="138.6">PA20</text>
<text x="134.6" y="141.4">PA21</text>
<text x="61.2" y="148.5">3</text>
<text x="83.8" y="148.5">4</text>
<text x="127.8" y="145.7">44</text>
<text x="127.9" y="148.5">45</text>
<text x="134.6" y="144.3">PA22</text>
<text x="134.6" y="147.1">PA23</text>
<text x="134.6" y="149.9">PA24</text>
<text x="167.7" y="149.9">GND</text>
<text x="177.4" y="148.5">22</text>
<text x="127.8" y="151.3">46</text>
<text x="128.1" y="154.2">51</text>
<text x="134.6" y="152.8">PA25</text>
<text x="134.6" y="155.6">PA27</text>
<text x="167.7" y="152.8">GND</text>
<text x="167.7" y="155.6">GND</text>
<text x="177.4" y="151.3">33</text>
<text x="177.4" y="154.2">47</text>
<text x="127.9" y="157">57</text>
<text x="127.9" y="159.9">58</text>
<text x="134.6" y="158.5">PA30</text>
<text x="134.6" y="161.3">PA31</text>
<text x="162.1" y="161.3">GNDANA</text>
<text x="167.7" y="158.5">GND</text>
<text x="177.4" y="157">54</text>
<text x="177.4" y="159.9">7</text>
<text x="6.9" y="188.6">D</text>
<text x="170.9" y="188.2">Title</text>
<text x="270.7" y="188.6">D</text>
<text x="170.9" y="196.7">Size</text>
<text x="185.1" y="196.7">Number</text>
<text x="241.8" y="196.7">Revision</text>
<text x="172.3" y="201">A</text>
<text x="170.9" y="205.2">Date:</text>
<text x="170.9" y="208.1">File:</text>
<text x="183.6" y="205.2">3/07/2021</text>
<text x="183.7" y="208.1">C:\Users\..\SOC.SchDoc</text>
<text x="227.6" y="205.2">Sheet of</text>
<text x="227.7" y="208.1">Drawn By:</text>
<text x="37.7" y="212.3">1</text>
<text x="104.8" y="212.3">2</text>
<text x="172.3" y="212.3">3</text>
<text x="239.5" y="212.3">4</text>
</g>
<g font-size="2.6" fill="#0e0e0e">
<text x="56" y="29.4">CAP 1uF 50V 0805(2012)</text>
<text x="67.1" y="32.5">C1</text>
<text x="132.6" y="40.7">U?</text>
<text x="35.9" y="51.8">C2</text>
<text x="44.4" y="51.8">C3</text>
<text x="52.9" y="51.8">C4</text>
<text x="203.2" y="49.2">SW3</text>
<text x="36.2" y="57.7">CAP 1uF 50V 0805(2012)</text>
<text x="89.7" y="54.6">C5</text>
<text x="98.3" y="54.6">C6</text>
<text x="106.8" y="54.6">C7</text>
<text x="115.3" y="54.6">C8</text>
<text x="29.9" y="64" transform="rotate(-90 29.9 64)">GRM21BR61E106KA73L</text>
<text x="67.4" y="64.8">L1</text>
<text x="87.2" y="63.4">CAP 1uF 50V 0805(2012)</text>
<text x="64.5" y="71.9">B82422A1103K100</text>
<text x="98.3" y="71.1">R1</text>
<text x="203.2" y="66.3">PTS645SM43SMTR92LFS</text>
<text x="73" y="77.6">CAP 1uF 50V 0805(2012)</text>
<text x="92.9" y="74.8">ERA-6AEB103V</text>
<text x="84.4" y="80.4">C11</text>
<text x="206" y="80.4">SW1</text>
<text x="50.3" y="91.8">GRM1885C1H220JA01D</text>
<text x="58.8" y="94.6">C9</text>
<text x="231.6" y="90.9">R2</text>
<text x="231.6" y="95.5">ERA6AEB331V</text>
<text x="206" y="97.5">PTS645SM43SMTR92LFS</text>
<text x="58.5" y="117.6">C10</text>
<text x="53.2" y="125.8">GRM1885C1H220JA01D</text>
<text x="64.2" y="137.2">SW2</text>
<text x="64.2" y="154.2">PTS645SM43SMTR92LFS</text>
<text x="132.6" y="165.5">ATSAMD51J19</text>
</g>
<g font-size="2.6" fill="#262626">
<text x="183.6" y="50.6">SCL</text>
<text x="183.6" y="53.5">SDA</text>
<text x="120.3" y="73.3">!RESET</text>
<text x="183.6" y="73.3">FLASH_SCK</text>
<text x="183.6" y="76.2">FLASH_CS</text>
<text x="185.5" y="79">SPEAKER</text>
<text x="192.2" y="101.7">SWO</text>
<text x="121.2" y="104.6">FIO0</text>
<text x="121.2" y="107.4">FIO1</text>
<text x="121.2" y="110.2">FIO2</text>
<text x="121.2" y="113.1">FIO3</text>
<text x="260.2" y="124.4">3.3v</text>
<text x="121.2" y="127.3">USART0</text>
<text x="121.2" y="130.1">USART1</text>
<text x="260.2" y="130.1">battery neg/gnd</text>
<text x="121.2" y="144.3">USART2</text>
<text x="121.2" y="147.1">USART3</text>
<text x="121.2" y="149.9">D-</text>
<text x="121.2" y="152.8">D+</text>
<text x="121.2" y="158.5">SWCLK</text>
<text x="121.2" y="161.3">SWDIO</text>
</g>
</svg>
